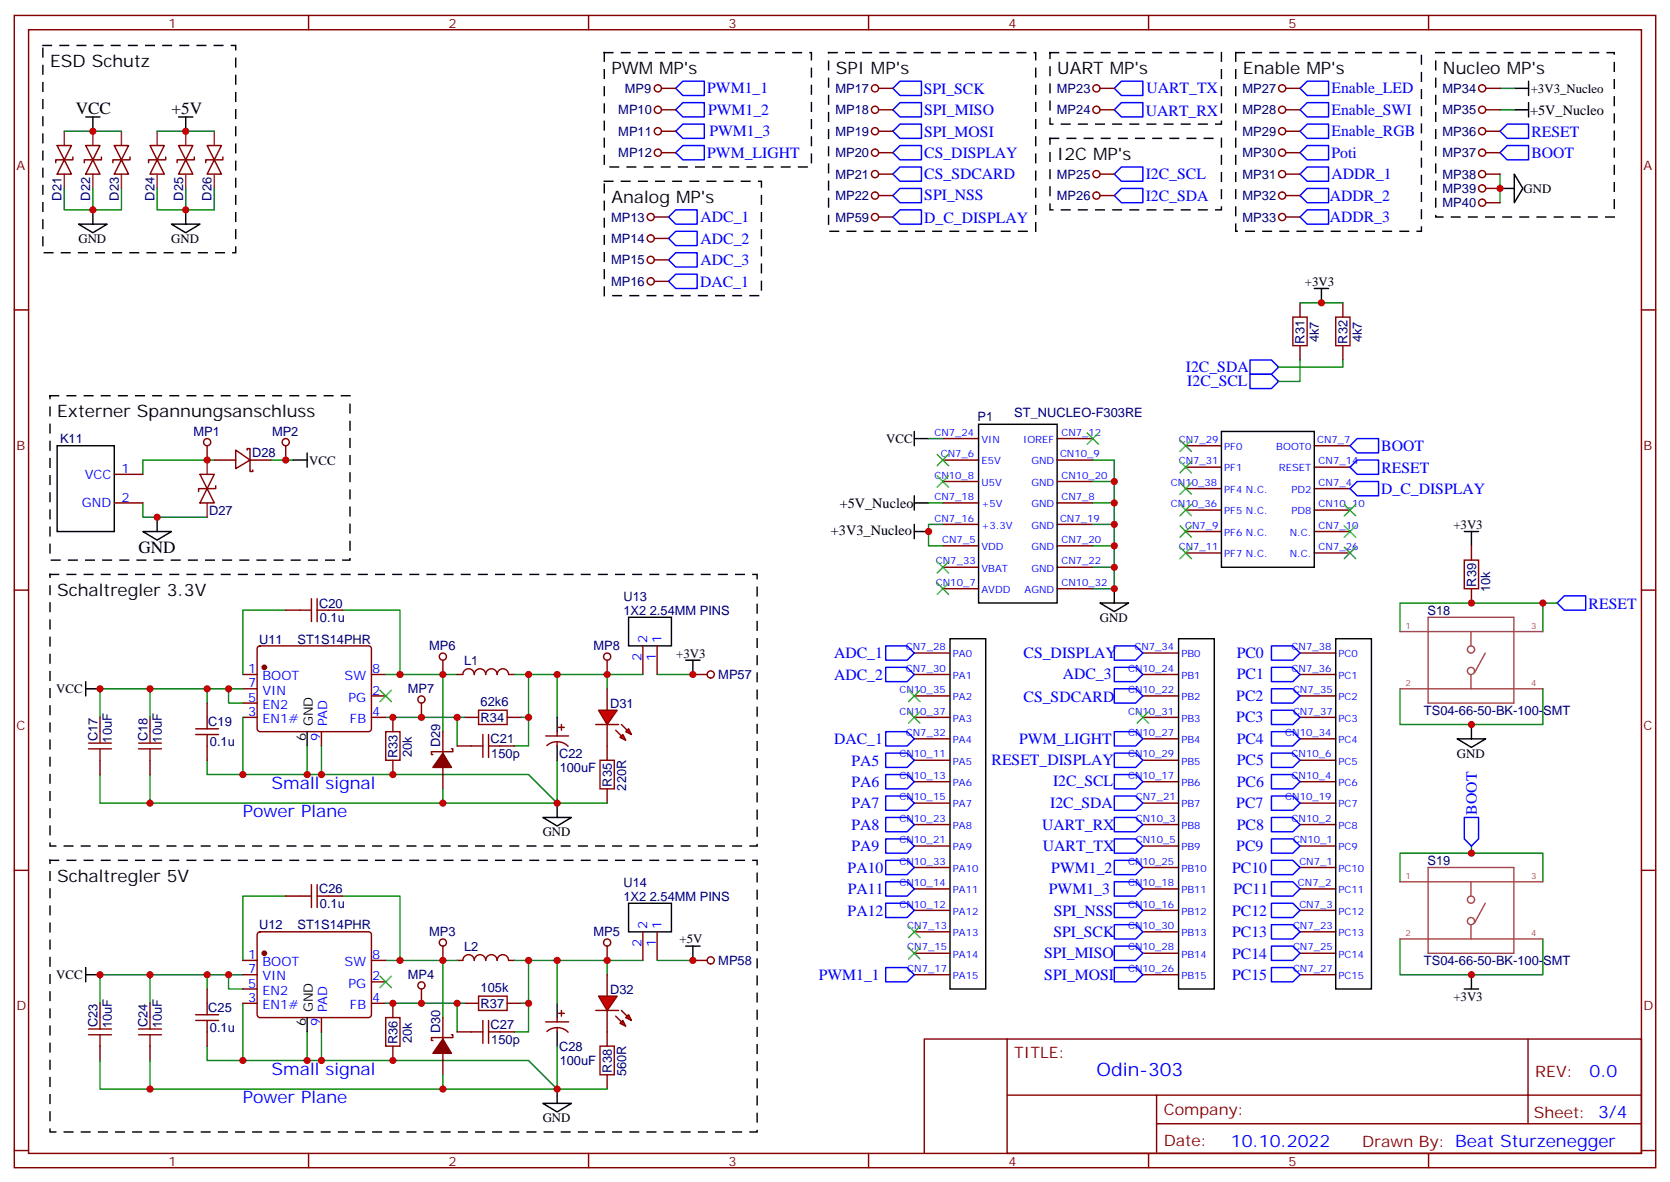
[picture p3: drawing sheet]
<svg xmlns="http://www.w3.org/2000/svg" width="412mm" height="292mm" viewBox="0 0 412 292" stroke-linecap="round" stroke-linejoin="round" font-family="sans-serif">
<g fill="none" stroke="#000" stroke-width=".35">
<path d="M21.2 28.9h3.5M22.9 28.9v3.5M44.1 28.9h3.5M45.9 28.9v3.5M373.9 21.8h3.6M373.9 27.1h3.6M377.5 20v3.6M377.5 25.3v3.6M19.4 55.3h7.1l-3.6 2.1zM22.9 51.8v3.5M42.3 55.3h7.1l-3.5 2.1zM45.9 51.8v3.5"/>
<path d="M370.4 46.5h3.5M373.9 43l2.2 3.5-2.2 3.5zM324.6 71.2h3.5M326.3 71.2v3.5M72.3 113.5h3.5M75.8 111.8v3.5M241.7 104.7h19.4v44.1h-19.4zM301.6 106.5h23v33.5h-23zM35.3 131.2h7l-3.5 2.1zM38.8 127.6v3.6M361.6 131.2h3.5M363.4 131.2v3.5"/>
<path d="M234.6 157.6h8.8v86.5h-8.8zM291 157.6h8.9v86.5h-8.9zM329.8 157.6h8.9v86.5h-8.9zM21.2 168.2v3.5M21.2 170h3.5M137.6 177v3.6M363.4 178.8v3.5M75.8 180.6v3.5M137.6 184.1v3.5M137.6 198.2v3.5M359.8 182.3h7.1l-3.5 2.1zM134.1 201.7h7l-3.5 2.1z"/>
<path d="M21.2 238.8v3.5M21.2 240.5h3.5M75.8 251.1v3.5M137.6 247.6v3.5M137.6 254.6v3.6M361.6 244.1h3.5M363.4 240.5v3.6M134.1 272.3h7l-3.5 2.1zM137.6 268.7v3.6"/>
</g>
<g fill="none" stroke="#870000" stroke-width=".35">
<path d="M3.5 3.8h405.4v284.3h-405.4zM7.1 7.3h398.2v277.3h-398.2zM76.2 3.8v3.5M145.3 3.8v3.5M214.5 3.8v3.5M283.6 3.8v3.5M352.8 3.8v3.5M14.1 35.9h3.5l-1.7 3.5zM15.9 39.4l1.7 3.6h-3.5zM18 38.7v.7h-4.2v.7M21.2 35.9h3.5l-1.8 3.5zM22.9 39.4l1.8 3.6h-3.5z"/>
<path d="M25 38.7v.7h-4.2v.7M28.2 35.9h3.5l-1.7 3.5zM30 39.4l1.7 3.6h-3.5zM32.1 38.7v.7h-4.2v.7M37 35.9h3.6l-1.8 3.5zM38.8 39.4l1.8 3.6h-3.6zM40.9 38.7v.7h-4.2v.7M44.1 35.9h3.5l-1.7 3.5zM45.9 39.4l1.7 3.6h-3.5zM48 38.7v.7h-4.3v.7M51.2 35.9h3.5l-1.8 3.5zM52.9 39.4l1.8 3.6h-3.5z"/>
<path d="M55 38.7v.7h-4.2v.7M3.5 76.5h3.6M321 74.7v3.5M331.6 74.7v3.5M405.3 76.5h3.6M321 85.3v3.5M331.6 85.3v3.5M49.4 117.1h3.5l-1.7 3.5zM52.9 113.5h5.3M53.3 119.9v.7h-4.3v.7M58.2 111.1l3.5 2.4-3.5 2.1zM61 111.1v-.4h.7v5.6h.7v-.3"/>
<path d="M61.7 113.5h5.3M232.8 113.5h8.9M232.8 108.2h8.9M232.8 118.8h8.9M261.1 113.5h8.8M261.1 108.2h8.8M261.1 118.8h8.8M292.8 110h8.8M292.8 115.3h8.8M324.6 110h8.8M324.6 115.3h8.8M51.2 120.6l1.7 3.5h-3.5z"/>
<path d="M232.8 134.7h8.9M232.8 124.1h8.9M232.8 129.4h8.9M232.8 140h8.9M261.1 134.7h8.8M261.1 124.1h8.8M261.1 129.4h8.8M261.1 140h8.8M292.8 120.6h8.8M292.8 131.2h8.8M292.8 136.5h8.8M292.8 125.9h8.8"/>
<path d="M324.6 120.6h8.8M324.6 131.2h8.8M324.6 136.5h8.8M324.6 125.9h8.8M3.5 145.6h3.6M63.7 159.6l.5-.2h26.8a.71 .71 0 0 1 .7 .7v19.7a.76 .76 0 0 1-.7 .8h-26.8a.76 .76 0 0 1-.7-.8v-19.7zM70.6 150.6h6.3M76.9 147.7v5.7M78.3 147.7v5.7M78.3 150.6h6.4M232.8 145.3h8.9M261.1 145.3h8.8"/>
<path d="M405.3 145.6h3.6M24.7 177v3.6M37 177v3.6M48.3 179.8h5.7M51.2 173.5v6.3M60 166.4h3.5M60 177h3.5M60 173.5h3.5M60 170h3.5M91.7 166.4h3.5M91.7 171.7h3.5M91.7 177h3.5"/>
<path d="M97 177v3.6M112.9 166.4h1.4a1.41 1.41 0 0 1 1.4-1.4 1.41 1.41 0 0 1 1.4 1.4 1.41 1.41 0 0 1 1.4-1.4 1.41 1.41 0 0 1 1.4 1.4 1.41 1.41 0 0 1 1.5-1.4 1.41 1.41 0 0 1 1.4 1.4 1.41 1.41 0 0 1 1.4-1.4 1.41 1.41 0 0 1 1.4 1.4h1.4M114.7 177h3.5M125.2 177h3.6M137.9 179.5h1.4M138.6 178.8v1.4M225.8 161.1h8.8M225.8 166.4h8.8M225.8 171.7h8.8M225.8 177h8.8M282.2 161.1h8.8M282.2 166.4h8.8"/>
<path d="M282.2 171.7h8.8M282.2 177h8.8M321 161.1h8.8M321 166.4h8.8M321 171.7h8.8M321 177h8.8M24.7 187.6v3.5M37 187.6v3.5M48.3 181.3h5.7M51.2 181.3v6.3M79.4 180.6v3.5M97 187.6v3.5"/>
<path d="M109.4 180.6v5.2M109.4 189.4v5.3M111.5 184.8h.3v.7h-5.3v.7h.4M112.9 184.1h6.3M119.2 181.3v5.6M120.6 181.3v5.6M120.6 184.1h6.4M134.8 181.6h5.6M135 184a3.8 3.8 0 0 1 5.3 .2M137.6 180.6v1M137.6 183v1.1M149.9 184.1v3.5"/>
<path d="M149.9 194.7v3.5M225.8 198.2h8.8M225.8 182.3h8.8M225.8 192.9h8.8M225.8 187.6h8.8M282.2 198.2h8.8M282.2 182.3h8.8M282.2 192.9h8.8M282.2 187.6h8.8M321 198.2h8.8M321 182.3h8.8M321 192.9h8.8"/>
<path d="M321 187.6h8.8M3.5 214.8h3.6M76.9 218.3v5.6M78.3 218.3v5.6M225.8 214.1h8.8M225.8 219.4h8.8M225.8 208.8h8.8M225.8 203.5h8.8M282.2 214.1h8.8M282.2 219.4h8.8M282.2 208.8h8.8M282.2 203.5h8.8"/>
<path d="M321 214.1h8.8M321 219.4h8.8M321 208.8h8.8M321 203.5h8.8M405.3 214.8h3.6M60 237h3.5M63.7 230.1l.5-.2h26.8a.71 .71 0 0 1 .7 .7v19.8a.76 .76 0 0 1-.7 .7h-26.8a.76 .76 0 0 1-.7-.7v-19.8zM70.6 221.1h6.3M78.3 221.1h6.4M91.7 237h3.5M112.9 237h1.4a1.41 1.41 0 0 1 1.4-1.4 1.41 1.41 0 0 1 1.4 1.4 1.41 1.41 0 0 1 1.4-1.4 1.41 1.41 0 0 1 1.4 1.4 1.41 1.41 0 0 1 1.5-1.4 1.41 1.41 0 0 1 1.4 1.4 1.41 1.41 0 0 1 1.4-1.4 1.41 1.41 0 0 1 1.4 1.4h1.4M225.8 224.6h8.8"/>
<path d="M225.8 229.9h8.8M225.8 235.2h8.8M282.2 224.6h8.8M282.2 229.9h8.8M282.2 235.2h8.8M321 224.6h8.8M321 229.9h8.8M321 235.2h8.8M24.7 247.6v3.5M24.7 258.2v3.5M37 247.6v3.5M37 258.2v3.5"/>
<path d="M48.3 251.8h5.7M48.3 250.4h5.7M51.2 244.1v6.3M51.2 251.8v6.4M60 240.5h3.5M60 247.6h3.5M60 244.1h3.5M79.4 251.1v3.5M91.7 247.6h3.5M91.7 242.3h3.5M97 247.6v3.5M97 258.2v3.5"/>
<path d="M109.4 251.1v5.3M109.4 259.9v5.3M111.5 255.3h.3v.7h-5.3v.8h.4M112.9 254.6h6.3M114.7 247.6h3.5M119.2 251.8v5.7M120.6 251.8v5.7M120.6 254.6h6.4M125.2 247.6h3.6M134.8 252.2h5.6M135 254.5a3.8 3.8 0 0 1 5.3 .2M137.6 251.1v1.1"/>
<path d="M137.6 253.6v1M137.9 250h1.4M138.6 249.3v1.5M149.9 254.6v3.6M225.8 240.5h8.8M248.7 256.4h156.6v28.2h-156.6zM282.2 240.5h8.8M321 240.5h8.8M377.3 256.4v20.9M149.9 265.2v3.5M248.7 270.2h156.5M285.6 277.3h119.6"/>
<path d="M285.6 270.2v14.2M3.5 283.9h3.6M76.2 284.6v3.5M145.3 284.6v3.5M214.5 284.6v3.5M283.6 284.6v3.5M352.8 284.6v3.5M405.3 283.9h3.6"/>
</g>
<g fill="none" stroke="#008700" stroke-width=".35">
<path d="M15.9 32.4h14.1M38.8 32.4h14.1M370.4 21.8h3.5M370.4 27.1h3.5M15.9 46.5v5.3h7M22.9 46.5v5.3h7.1v-5.3M38.8 46.5v5.3h7.1v-5.3M52.9 46.5v5.3h-7M370.4 43v7M321 74.7h10.6M321 88.8v5.3h-5.3M331.6 88.8v1.8h-15.9"/>
<path d="M52.9 113.5h-17.6v3.6M67 113.5h5.3M35.3 124.1v3.5h15.9M70.6 150.6h-10.6v15.8M84.7 150.6h14.1v15.8h-3.6M345.7 155.9v-7.1h35.3v7.1M381 148.8h3.5M37 170v7M51.2 170v3.5M56.4 170h-31.7v7M60 177v14.1h15.8v-7M60 170h-3.6v3.5h3.6"/>
<path d="M95.2 177h17.7v7.1M98.8 166.4h10.6M112.9 166.4h-3.5v14.2M112.9 177h1.8M127 166.4h3.5M128.8 177h1.7M137.6 177v-10.6h-7.1v17.7h-3.5M137.6 166.4h12.3v3.6M345.7 170v8.8h35.3v-8.8M37 191.1v7.1M51.2 187.6v3.5h8.8M79.4 191.1h51.1l7.1 7.1h12.3"/>
<path d="M79.4 184.1v7h-3.6M109.4 194.7v3.5M137.6 187.6v10.6h-112.9v-7.1M345.7 217.6v-7.1h35.3v7.1M363.4 208.8v1.7M70.6 221.1h-10.6v15.9M84.7 221.1h14.1v15.9h-3.6M98.8 237h10.6M112.9 237h-3.5v14.1M127 237h3.5M137.6 237h12.3v3.5M345.7 231.7v8.8h35.3v-8.8"/>
<path d="M37 240.5v7.1M51.2 258.2v3.5h8.8M51.2 240.5v3.6M56.4 240.5h-31.7v7.1M60 240.5h-3.6v3.6h3.6M60 247.6v14.1h15.8v-7.1M79.4 254.6v7.1h-3.6M95.2 247.6h17.7v7M112.9 247.6h1.8M128.8 247.6h1.7M137.6 258.2v10.5h-112.9v-7M137.6 247.6v-10.6h-7.1v17.6h-3.5"/>
<path d="M37 261.7v7M79.4 261.7h51.1l7.1 7h12.3M109.4 265.2v3.5"/>
</g>
<g fill="none" stroke="#a10000" stroke-width=".35">
<path d="M319.3 78.2h3.5v7.1h-3.5zM329.8 78.2h3.6v7.1h-3.6zM118.2 175.3h7v3.5h-7zM21.9 184.8h5.6M21.9 183.4h5.6M24.7 180.6v2.8M24.7 184.8v2.8M34.2 184.8h5.7M34.2 183.4h5.7M37 180.6v2.8M37 184.8v2.8M95.2 180.6h3.6v7h-3.6z"/>
<path d="M148.2 187.6h3.5v7.1h-3.5zM21.9 255.3h5.6M21.9 253.9h5.6M24.7 251.1v2.8M24.7 255.3v2.9M34.2 255.3h5.7M34.2 253.9h5.7M37 251.1v2.8M37 255.3v2.9M95.2 251.1h3.6v7.1h-3.6zM118.2 245.8h7v3.5h-7zM148.2 258.2h3.5v7h-3.5z"/>
</g>
<g fill="#870000" stroke="#870000" stroke-width=".35">
<path d="M109.4 185.8l2.1 3.6h-4.6z"/>
<path d="M109.4 256.4l2.1 3.5h-4.6z"/>
<circle cx="65.3" cy="235.2" r=".53"/>
<circle cx="65.3" cy="164.7" r=".53"/>
</g>
<g fill="none" stroke="#a64a4a" stroke-width=".35">
<path d="M345.7 155.9h28.1M352.7 152.3h21.1v21.2h-21.1zM363.3 155.9v3.5M374.1 155.9h6.9M345.7 170h28.1M363.3 166.4v3.6M366.8 161.1l-2.7 4.9M374.1 170h6.9M345.7 217.6h28.1M352.7 214.1h21.1v21.1h-21.1zM363.3 217.6v3.5M374.1 217.6h6.9"/>
<path d="M345.7 231.7h28.1M363.3 228.2v3.5M366.8 222.9l-2.7 4.8M374.1 231.7h6.9"/>
<circle cx="363.2" cy="160.3" r=".88"/>
<circle cx="363.2" cy="165.6" r=".88"/>
<circle cx="363.2" cy="222" r=".88"/>
<circle cx="363.2" cy="227.3" r=".88"/>
</g>
<g fill="none" stroke="#00f" stroke-width=".35">
<path d="M166.9 37.7l1.7-1.8h5.3v3.5h-5.3zM166.9 21.8l1.7-1.8h5.3v3.6h-5.3zM166.9 27.1l1.7-1.8h5.3v3.6h-5.3zM168.6 30.6h5.3v3.5h-5.3l-1.7-1.7zM220.5 21.8l1.7-1.8h5.3v3.6h-5.3zM220.5 27.1l1.7-1.8h5.3v3.6h-5.3zM220.5 37.7l1.7-1.8h5.3v3.5h-5.3zM222.2 30.6h5.3v3.5h-5.3l-1.7-1.7zM275.2 27.1l1.7-1.8h5.3v3.6h-5.3zM275.2 21.8l1.7-1.8h5.3v3.6h-5.3zM321 37.7l1.8-1.8h5.3v3.5h-5.3zM322.8 30.6h5.3v3.5h-5.3l-1.8-1.7z"/>
<path d="M322.8 20h5.3v3.6h-5.3l-1.8-1.8zM322.8 25.3h5.3v3.6h-5.3l-1.8-1.8zM370.4 37.7l1.8-1.8h5.3v3.5h-5.3zM370.4 32.4l1.8-1.8h5.3v3.5h-5.3zM165.1 53.6l1.8-1.8h5.3v3.5h-5.3zM165.1 58.8l1.8-1.7h5.3v3.5h-5.3zM220.5 43l1.7-1.8h5.3v3.5h-5.3zM220.5 48.3l1.7-1.8h5.3v3.5h-5.3zM275.2 43l1.7-1.8h5.3v3.5h-5.3zM275.2 48.3l1.7-1.8h5.3v3.5h-5.3zM322.8 41.2h5.3v3.5h-5.3l-1.8-1.7zM322.8 46.5h5.3v3.5h-5.3l-1.8-1.7z"/>
<path d="M322.8 51.8h5.3v3.5h-5.3l-1.8-1.7zM165.1 64.1l1.8-1.7h5.3v3.5h-5.3zM165.1 69.4l1.8-1.7h5.3v3.5h-5.3zM308.7 88.8h5.3l1.7 1.8-1.7 1.8h-5.3zM308.7 92.4h5.3l1.7 1.7-1.7 1.8h-5.3zM384.5 148.8l1.8-1.8h5.3v3.6h-5.3zM361.6 201.7h3.5v5.3l-1.7 1.8-1.8-1.8z"/>
</g>
<path d="M93.8 170.3l2.9 2.8M96.7 170.3l-2.9 2.8M93.8 240.9l2.9 2.8M96.7 240.9l-2.9 2.8" fill="none" stroke="#3c3" stroke-width=".35"/>
<path d="M10.6 11.2h47.6v51.2h-47.6zM149.2 13h51.2v28.2h-51.2zM204.6 13h51.2v44.1h-51.2zM259.3 13h42.3v17.6h-42.3zM305.2 13h45.8v44.1h-45.8zM354.5 13h44.1v40.6h-44.1zM259.3 34.1h42.3v17.7h-42.3zM149.2 44.7h38.8v28.3h-38.8zM12.3 97.6h74.1v40.6h-74.1zM12.3 141.7h174.7v67.1h-174.7zM12.3 212.3h174.7v67h-174.7z" fill="none" stroke="#000" stroke-width=".35" stroke-dasharray="2.1 2.1"/>
<g fill="none" stroke="#8c2424" stroke-width=".35">
<path d="M15.9 32.4v3.5M22.9 32.4v3.5M30 32.4v3.5M38.8 32.4v3.5M45.9 32.4v3.5M52.9 32.4v3.5M15.9 43v3.5M22.9 43v3.5M30 43v3.5M38.8 43v3.5M45.9 43v3.5M52.9 43v3.5"/>
<path d="M51.2 113.5v3.6M51.2 124.1v3.5"/>
</g>
<g fill="#f00" stroke="#870000" stroke-width=".35">
<path d="M147.8 175.3h4.6l-2.5 3.5z"/>
<path d="M147.1 178.8h5.7z"/>
</g>
<g fill="#870000" stroke="#870000" stroke-width=".35">
<path d="M153.5 178.8l1.4 1.4z"/>
<path d="M152 180.2l1.5 1.4z"/>
</g>
<g fill="#f00" stroke="#870000" stroke-width=".35">
<path d="M154.5 180.6l.7-.8 .7 1.5z"/>
<path d="M153.1 182l.7-.7 .7 1.4z"/>
</g>
<path d="M149.9 170v5.3M149.9 178.8v5.3" fill="none" stroke="#870000" stroke-width=".35"/>
<g fill="#f00" stroke="#870000" stroke-width=".35">
<path d="M147.8 245.8h4.6l-2.5 3.5z"/>
<path d="M147.1 249.3h5.7z"/>
</g>
<g fill="#870000" stroke="#870000" stroke-width=".35">
<path d="M153.5 249.3l1.4 1.5z"/>
<path d="M152 250.8l1.5 1.4z"/>
</g>
<g fill="#f00" stroke="#870000" stroke-width=".35">
<path d="M154.5 251.1l.7-.7 .7 1.4z"/>
<path d="M153.1 252.5l.7-.7 .7 1.4z"/>
</g>
<path d="M28.2 117.1h7.1M28.2 124.1h7.1M361.6 138.2h3.5v7.1h-3.5zM363.4 134.7v3.5M158.7 159.4v7M162.3 159.4v7M363.4 145.3v3.5M158.7 229.9v7.1M162.3 229.9v7.1M149.9 240.5v5.3M149.9 249.3v5.3M248.7 256.4h-20.5v28.2" fill="none" stroke="#870000" stroke-width=".35"/>
<g fill="none" stroke="#850000" stroke-width=".35">
<path d="M162.5 20.9a.88 .88 0 0 0-.8 1.3 .88 .88 0 0 0 1.5 .1 .88 .88 0 0 0-.6-1.4M162.5 26.2a.88 .88 0 0 0-.8 1.3 .88 .88 0 0 0 1.5 .1 .88 .88 0 0 0-.6-1.4M162.5 31.5a.88 .88 0 0 0-.8 1.3 .88 .88 0 0 0 1.5 .1 .88 .88 0 0 0-.6-1.4M162.5 36.8a.88 .88 0 0 0-.8 1.3 .88 .88 0 0 0 1.5 .1 .88 .88 0 0 0-.6-1.4M163.3 21.8h3.6M163.3 27.1h3.6M163.3 32.4h3.6M163.3 37.7h3.6M216.1 20.9a.88 .88 0 0 0-.8 1.3 .88 .88 0 0 0 1.5 .1 .88 .88 0 0 0-.6-1.4M216.1 26.2a.88 .88 0 0 0-.8 1.3 .88 .88 0 0 0 1.5 .1 .88 .88 0 0 0-.6-1.4M216.1 31.5a.88 .88 0 0 0-.8 1.3 .88 .88 0 0 0 1.5 .1 .88 .88 0 0 0-.6-1.4M216.1 36.8a.88 .88 0 0 0-.8 1.3 .88 .88 0 0 0 1.5 .1 .88 .88 0 0 0-.6-1.4"/>
<path d="M217 21.8h3.5M217 27.1h3.5M217 32.4h3.5M217 37.7h3.5M270.8 20.9a.88 .88 0 0 0-.8 1.3 .88 .88 0 0 0 1.5 .1 .88 .88 0 0 0-.6-1.4M270.8 26.2a.88 .88 0 0 0-.8 1.3 .88 .88 0 0 0 1.5 .1 .88 .88 0 0 0-.6-1.4M271.6 21.8h3.6M271.6 27.1h3.6M316.6 20.9a.88 .88 0 0 0-.8 1.3 .88 .88 0 0 0 1.5 .1 .88 .88 0 0 0-.5-1.4M316.6 26.2a.88 .88 0 0 0-.8 1.3 .88 .88 0 0 0 1.5 .1 .88 .88 0 0 0-.5-1.4M316.6 31.5a.88 .88 0 0 0-.8 1.3 .88 .88 0 0 0 1.5 .1 .88 .88 0 0 0-.5-1.4M316.6 36.8a.88 .88 0 0 0-.8 1.3 .88 .88 0 0 0 1.5 .1 .88 .88 0 0 0-.5-1.4"/>
<path d="M317.5 21.8h3.5M317.5 27.1h3.5M317.5 32.4h3.5M317.5 37.7h3.5M366 20.9a.88 .88 0 0 0-.8 1.3 .88 .88 0 0 0 1.5 .1 .88 .88 0 0 0-.5-1.4M366 26.2a.88 .88 0 0 0-.8 1.3 .88 .88 0 0 0 1.5 .1 .88 .88 0 0 0-.5-1.4M366 31.5a.88 .88 0 0 0-.8 1.3 .88 .88 0 0 0 1.5 .1 .88 .88 0 0 0-.5-1.4M366 36.8a.88 .88 0 0 0-.8 1.3 .88 .88 0 0 0 1.5 .1 .88 .88 0 0 0-.5-1.4M366.9 21.8h3.5M366.9 27.1h3.5M366.9 32.4h3.5M366.9 37.7h3.5"/>
<path d="M160.7 52.7a.88 .88 0 0 0-.8 1.2 .88 .88 0 0 0 1.5 .2 .88 .88 0 0 0-.6-1.4M160.7 58a.88 .88 0 0 0-.8 1.2 .88 .88 0 0 0 1.5 .2 .88 .88 0 0 0-.6-1.4M161.6 53.6h3.5M161.6 58.8h3.5M216.1 42.1a.88 .88 0 0 0-.8 1.3 .88 .88 0 0 0 1.5 .1 .88 .88 0 0 0-.6-1.4M216.1 47.4a.88 .88 0 0 0-.8 1.3 .88 .88 0 0 0 1.5 .1 .88 .88 0 0 0-.6-1.4M216.1 52.7a.88 .88 0 0 0-.8 1.2 .88 .88 0 0 0 1.5 .2 .88 .88 0 0 0-.6-1.4M217 53.6h3.5M217 43h3.5M217 48.3h3.5M270.8 42.1a.88 .88 0 0 0-.8 1.3 .88 .88 0 0 0 1.5 .1 .88 .88 0 0 0-.6-1.4M270.8 47.4a.88 .88 0 0 0-.8 1.3 .88 .88 0 0 0 1.5 .1 .88 .88 0 0 0-.6-1.4"/>
<path d="M271.6 43h3.6M271.6 48.3h3.6M316.6 42.1a.88 .88 0 0 0-.8 1.3 .88 .88 0 0 0 1.5 .1 .88 .88 0 0 0-.5-1.4M316.6 47.4a.88 .88 0 0 0-.8 1.3 .88 .88 0 0 0 1.5 .1 .88 .88 0 0 0-.5-1.4M316.6 52.7a.88 .88 0 0 0-.8 1.2 .88 .88 0 0 0 1.5 .2 .88 .88 0 0 0-.5-1.4M317.5 53.6h3.5M317.5 43h3.5M317.5 48.3h3.5M366 42.1a.88 .88 0 0 0-.8 1.3 .88 .88 0 0 0 1.5 .1 .88 .88 0 0 0-.5-1.4M366 45.6a.88 .88 0 0 0-.8 1.3 .88 .88 0 0 0 1.5 .1 .88 .88 0 0 0-.5-1.4M366 49.1a.88 .88 0 0 0-.8 1.3 .88 .88 0 0 0 1.5 .2 .88 .88 0 0 0-.5-1.4M366.9 43h3.5"/>
<path d="M366.9 46.5h3.5M366.9 50h3.5M160.7 63.3a.88 .88 0 0 0-.8 1.2 .88 .88 0 0 0 1.5 .2 .88 .88 0 0 0-.6-1.4M160.7 68.5a.88 .88 0 0 0-.8 1.3 .88 .88 0 0 0 1.5 .2 .88 .88 0 0 0-.6-1.4M161.6 64.1h3.5M161.6 69.4h3.5M51.2 110v3.5M52 109.1a.88 .88 0 0 0-1.2-.8 .88 .88 0 0 0-.2 1.5 .88 .88 0 0 0 1.4-.5M70.6 110v3.5M71.4 109.1a.88 .88 0 0 0-1.2-.8 .88 .88 0 0 0-.2 1.5 .88 .88 0 0 0 1.4-.5M104.1 173.5v3.5M105 172.6a.88 .88 0 0 0-1.3-.8 .88 .88 0 0 0-.2 1.5 .88 .88 0 0 0 1.4-.5"/>
<path d="M109.4 162.9v3.5M110.2 162a.88 .88 0 0 0-1.2-.8 .88 .88 0 0 0-.2 1.5 .88 .88 0 0 0 1.4-.5M149.9 162.9v3.5M150.8 162a.88 .88 0 0 0-1.3-.8 .88 .88 0 0 0-.1 1.5 .88 .88 0 0 0 1.4-.5M171.1 166.4h3.5M175.4 167.3a.88 .88 0 0 1-.6-1.4 .88 .88 0 0 1 1.5 .1 .88 .88 0 0 1-.8 1.3M109.4 233.5v3.5M110.2 232.6a.88 .88 0 0 0-1.2-.8 .88 .88 0 0 0-.2 1.5 .88 .88 0 0 0 1.4-.6M149.9 233.5v3.5M150.8 232.6a.88 .88 0 0 0-1.3-.8 .88 .88 0 0 0-.1 1.5 .88 .88 0 0 0 1.4-.6M171.1 237h3.5M175.4 237.9a.88 .88 0 0 1-.6-1.4 .88 .88 0 0 1 1.5 .1 .88 .88 0 0 1-.8 1.3"/>
<path d="M104.1 244.1v3.5M105 243.2a.88 .88 0 0 0-1.3-.8 .88 .88 0 0 0-.2 1.5 .88 .88 0 0 0 1.4-.6"/>
</g>
<g fill="none" stroke="#000" stroke-width=".35">
<path d="M14.1 110h14.1v21.2h-14.1zM225.8 106.5v3.5M225.8 108.2h3.5M225.8 131.2h3.5M225.8 122.3v3.6M225.8 129.4v3.5M225.8 124.1h3.5M155.2 152.3h10.6v7.1h-10.6zM271.6 148.8h7.1l-3.5 2.1zM275.2 145.3v3.5M169.3 162.9h3.6M171.1 162.9v3.5"/>
<path d="M155.2 222.9h10.6v7h-10.6zM169.3 233.5h3.6M171.1 233.5v3.5"/>
</g>
<g fill="none" stroke="#008700" stroke-width=".35">
<path d="M229.3 108.2h3.5M269.9 113.5h5.3v31.8h-5.3M269.9 118.8h5.3M229.3 124.1h3.5M232.8 129.4h-3.5v5.3h3.5M269.9 124.1h5.3M269.9 140h5.3M269.9 134.7h5.3M269.9 129.4h5.3M149.9 166.4h8.8M162.3 166.4h8.8M149.9 237h8.8"/>
<path d="M162.3 237h8.8"/>
</g>
<g fill="none" stroke="#00f" stroke-width=".35">
<path d="M220.5 53.6l1.7-1.8h5.3v3.5h-5.3zM333.4 115.3l1.7-1.8h5.3v3.6h-5.3zM333.4 110l1.7-1.8h5.3v3.6h-5.3zM333.4 120.6l1.7-1.8h5.3v3.5h-5.3zM218.7 159.4h5.3l1.8 1.7-1.8 1.8h-5.3zM275.2 159.4h5.3l1.7 1.7-1.7 1.8h-5.3zM314 159.4h5.3l1.7 1.7-1.7 1.8h-5.3zM218.7 164.7h5.3l1.8 1.7-1.8 1.8h-5.3zM275.2 170h5.3l1.7 1.7-1.7 1.8h-5.3zM275.2 164.7h5.3l1.7 1.7-1.7 1.8h-5.3zM314 164.7h5.3l1.7 1.7-1.7 1.8h-5.3zM314 170h5.3l1.7 1.7-1.7 1.8h-5.3z"/>
<path d="M314 175.3h5.3l1.7 1.7-1.7 1.8h-5.3zM218.7 180.6h5.3l1.8 1.7-1.8 1.8h-5.3zM218.7 185.8h5.3l1.8 1.8-1.8 1.8h-5.3zM218.7 191.1h5.3l1.8 1.8-1.8 1.8h-5.3zM218.7 196.4h5.3l1.8 1.8-1.8 1.8h-5.3zM275.2 196.4h5.3l1.7 1.8-1.7 1.8h-5.3zM275.2 185.8h5.3l1.7 1.8-1.7 1.8h-5.3zM275.2 180.6h5.3l1.7 1.7-1.7 1.8h-5.3zM275.2 191.1h5.3l1.7 1.8-1.7 1.8h-5.3zM314 180.6h5.3l1.7 1.7-1.7 1.8h-5.3zM314 185.8h5.3l1.7 1.8-1.7 1.8h-5.3zM314 191.1h5.3l1.7 1.8-1.7 1.8h-5.3z"/>
<path d="M314 196.4h5.3l1.7 1.8-1.7 1.8h-5.3zM218.7 207h5.3l1.8 1.8-1.8 1.7h-5.3zM218.7 201.7h5.3l1.8 1.8-1.8 1.7h-5.3zM218.7 212.3h5.3l1.8 1.8-1.8 1.7h-5.3zM218.7 217.6h5.3l1.8 1.8-1.8 1.7h-5.3zM275.2 217.6h5.3l1.7 1.8-1.7 1.7h-5.3zM275.2 212.3h5.3l1.7 1.8-1.7 1.7h-5.3zM275.2 207h5.3l1.7 1.8-1.7 1.7h-5.3zM275.2 201.7h5.3l1.7 1.8-1.7 1.7h-5.3zM314 201.7h5.3l1.7 1.8-1.7 1.7h-5.3zM314 217.6h5.3l1.7 1.8-1.7 1.7h-5.3zM314 212.3h5.3l1.7 1.8-1.7 1.7h-5.3z"/>
<path d="M314 207h5.3l1.7 1.8-1.7 1.7h-5.3zM218.7 238.8h5.3l1.8 1.7-1.8 1.8h-5.3zM218.7 222.9h5.3l1.8 1.7-1.8 1.8h-5.3zM275.2 238.8h5.3l1.7 1.7-1.7 1.8h-5.3zM275.2 228.2h5.3l1.7 1.7-1.7 1.8h-5.3zM275.2 233.5h5.3l1.7 1.7-1.7 1.8h-5.3zM275.2 222.9h5.3l1.7 1.7-1.7 1.8h-5.3zM314 222.9h5.3l1.7 1.7-1.7 1.8h-5.3zM314 228.2h5.3l1.7 1.7-1.7 1.8h-5.3zM314 233.5h5.3l1.7 1.7-1.7 1.8h-5.3zM314 238.8h5.3l1.7 1.7-1.7 1.8h-5.3z"/>
</g>
<g fill="none" stroke="#3c3" stroke-width=".35">
<path d="M231.4 117.4l2.8 2.8M231.4 112.1l2.8 2.8M234.2 117.4l-2.8 2.8M234.2 112.1l-2.8 2.8M268.5 106.8l2.8 2.8M271.3 106.8l-2.8 2.8M291.4 119.2l2.8 2.8M291.4 108.6l2.8 2.8M291.4 113.9l2.8 2.8M294.2 108.6l-2.8 2.8M294.2 119.2l-2.8 2.8M294.2 113.9l-2.8 2.8"/>
<path d="M231.4 138.6l2.8 2.8M234.2 138.6l-2.8 2.8M291.4 129.8l2.8 2.8M291.4 135l2.8 2.9M291.4 124.5l2.8 2.8M294.2 135l-2.8 2.9M294.2 129.8l-2.8 2.8M294.2 124.5l-2.8 2.8M332 135l2.8 2.9M332 129.8l2.8 2.8M332 124.5l2.8 2.8M334.8 135l-2.8 2.9"/>
<path d="M334.8 129.8l-2.8 2.8M334.8 124.5l-2.8 2.8M231.4 143.9l2.8 2.8M234.2 143.9l-2.8 2.8M224.4 170.3l2.8 2.8M224.4 175.6l2.8 2.8M227.2 170.3l-2.8 2.8M227.2 175.6l-2.8 2.8M280.8 175.6l2.8 2.8M283.6 175.6l-2.8 2.8M224.4 228.5l2.8 2.9M224.4 233.8l2.8 2.8"/>
<path d="M227.2 228.5l-2.8 2.9M227.2 233.8l-2.8 2.8"/>
</g>
<g fill="#c00">
<circle cx="137.6" cy="237" r=".88"/>
<circle cx="24.7" cy="240.5" r=".88"/>
<circle cx="56.4" cy="240.5" r=".88"/>
<circle cx="75.8" cy="261.7" r=".88"/>
<circle cx="60" cy="261.7" r=".88"/>
<circle cx="37" cy="268.7" r=".88"/>
<circle cx="97" cy="247.6" r=".88"/>
<circle cx="98.8" cy="237" r=".88"/>
<circle cx="109.4" cy="237" r=".88"/>
<circle cx="79.4" cy="261.7" r=".88"/>
<circle cx="97" cy="261.7" r=".88"/>
<circle cx="137.6" cy="268.7" r=".88"/>
<circle cx="137.6" cy="166.4" r=".88"/>
<circle cx="137.6" cy="198.2" r=".88"/>
<circle cx="97" cy="191.1" r=".88"/>
<circle cx="79.4" cy="191.1" r=".88"/>
<circle cx="109.4" cy="166.4" r=".88"/>
<circle cx="98.8" cy="166.4" r=".88"/>
<circle cx="97" cy="177" r=".88"/>
<circle cx="37" cy="198.2" r=".88"/>
<circle cx="60" cy="191.1" r=".88"/>
<circle cx="75.8" cy="191.1" r=".88"/>
<circle cx="56.4" cy="170" r=".88"/>
<circle cx="24.7" cy="170" r=".88"/>
<circle cx="363.4" cy="210.5" r=".88"/>
<circle cx="51.2" cy="113.5" r=".88"/>
<circle cx="109.4" cy="198.2" r=".88"/>
<circle cx="109.4" cy="268.7" r=".88"/>
<circle cx="363.4" cy="178.8" r=".88"/>
<circle cx="363.4" cy="240.5" r=".88"/>
<circle cx="381" cy="148.8" r=".88"/>
<circle cx="130.5" cy="237" r=".88"/>
<circle cx="130.5" cy="247.6" r=".88"/>
<circle cx="370.4" cy="46.5" r=".88"/>
<circle cx="45.9" cy="51.8" r=".88"/>
<circle cx="45.9" cy="32.4" r=".88"/>
<circle cx="22.9" cy="32.4" r=".88"/>
<circle cx="22.9" cy="51.8" r=".88"/>
<circle cx="37" cy="170" r=".88"/>
<circle cx="51.2" cy="170" r=".88"/>
<circle cx="37" cy="240.5" r=".88"/>
<circle cx="51.2" cy="240.5" r=".88"/>
<circle cx="130.5" cy="177" r=".88"/>
<circle cx="130.5" cy="166.4" r=".88"/>
<circle cx="112.9" cy="177" r=".88"/>
<circle cx="112.9" cy="247.6" r=".88"/>
<circle cx="70.6" cy="113.5" r=".88"/>
<circle cx="104.1" cy="247.6" r=".88"/>
<circle cx="104.1" cy="177" r=".88"/>
<circle cx="363.4" cy="148.8" r=".88"/>
<circle cx="149.9" cy="166.4" r=".88"/>
<circle cx="149.9" cy="237" r=".88"/>
<circle cx="171.1" cy="166.4" r=".88"/>
<circle cx="171.1" cy="237" r=".88"/>
<circle cx="229.3" cy="131.2" r=".88"/>
<circle cx="326.3" cy="74.7" r=".88"/>
<circle cx="275.2" cy="118.8" r=".88"/>
<circle cx="275.2" cy="129.4" r=".88"/>
<circle cx="275.2" cy="124.1" r=".88"/>
<circle cx="275.2" cy="140" r=".88"/>
<circle cx="275.2" cy="134.7" r=".88"/>
<circle cx="275.2" cy="145.3" r=".88"/>
<circle cx="38.8" cy="127.6" r=".88"/>
</g>
<text font-size="4.6" fill="#00f" x="270.8" y="265.4">Odin-303</text>
<g font-size="4.2">
<text x="12.3" y="16.5">ESD Schutz</text>
<text x="151" y="18.3">PWM MP's</text>
<text x="206.4" y="18.3">SPI MP's</text>
<text x="261.1" y="18.3">UART MP's</text>
<text x="306.9" y="18.3">Enable MP's</text>
<text x="356.3" y="18.3">Nucleo MP's</text>
<text x="18.7" y="28.2">VCC</text>
<text x="42.3" y="28.2">+5V</text>
<text x="261.1" y="39.4">I2C MP's</text>
<text x="151" y="50">Analog MP's</text>
<text x="14.1" y="102.9">Externer Spannungsanschluss</text>
<text x="34.2" y="136.5">GND</text>
<text x="14.1" y="147">Schaltregler 3.3V</text>
<text x="14.1" y="217.6">Schaltregler 5V</text>
</g>
<g font-size="4.2" fill="#00f">
<text x="67" y="194.7">Small signal</text>
<text x="60" y="201.7">Power Plane</text>
<text x="67" y="265.2">Small signal</text>
<text x="392.5" y="265.7">0.0</text>
<text x="60" y="272.3">Power Plane</text>
<text x="304" y="283">10.10.2022</text>
</g>
<g font-size="3.9" fill="#00f">
<text x="174.6" y="23">PWM1_1</text>
<text x="228.1" y="23.2">SPI_SCK</text>
<text x="283.1" y="23">UART_TX</text>
<text x="328.8" y="23">Enable_LED</text>
<text x="174.8" y="28.3">PWM1_2</text>
<text x="228.2" y="28.5">SPI_MISO</text>
<text x="283" y="28.5">UART_RX</text>
<text x="328.8" y="28.3">Enable_SWI</text>
<text x="175.2" y="33.6">PWM1_3</text>
<text x="228.2" y="33.8">SPI_MOSI</text>
<text x="328.8" y="33.6">Enable_RGB</text>
<text x="378.2" y="33.7">RESET</text>
<text x="174.6" y="38.9">PWM_LIGHT</text>
<text x="228.2" y="38.9">CS_DISPLAY</text>
<text x="328.8" y="39">Poti</text>
<text x="378.2" y="39">BOOT</text>
<text x="228.2" y="44.2">CS_SDCARD</text>
<text x="282.9" y="44.3">I2C_SCL</text>
<text x="328.8" y="44.2">ADDR_1</text>
<text x="228.3" y="49.5">SPI_NSS</text>
<text x="282.9" y="49.6">I2C_SDA</text>
<text x="328.4" y="49.6">ADDR_2</text>
<text x="173" y="54.9">ADC_1</text>
<text x="228.2" y="54.9">D_C_DISPLAY</text>
<text x="328.4" y="54.9">ADDR_3</text>
<text x="173" y="65.5">ADC_3</text>
<text x="173" y="60.2">ADC_2</text>
<text x="172.9" y="70.8">DAC_1</text>
<text x="292.8" y="91.8">I2C_SDA</text>
<text x="293.2" y="95.4">I2C_SCL</text>
<text x="341.1" y="111.4">BOOT</text>
<text x="341.1" y="116.6">RESET</text>
<text x="341.1" y="121.8">D_C_DISPLAY</text>
<text x="392.3" y="150.2">RESET</text>
<text x="206" y="162.4">ADC_1</text>
<text x="206" y="167.7">ADC_2</text>
<text x="252.8" y="162.3">CS_DISPLAY</text>
<text x="262.4" y="167.7">ADC_3</text>
<text x="305.4" y="162.4">PC0</text>
<text x="305.4" y="167.7">PC1</text>
<text x="252.8" y="173.1">CS_SDCARD</text>
<text x="305.3" y="173">PC2</text>
<text x="305.3" y="178.3">PC3</text>
<text x="206" y="183.5">DAC_1</text>
<text x="251.7" y="183.6">PWM_LIGHT</text>
<text x="305.4" y="183.5">PC4</text>
<text x="210.3" y="188.9">PA5</text>
<text x="244.9" y="188.8">RESET_DISPLAY</text>
<text x="305.4" y="188.8">PC5</text>
<text x="210.3" y="194.2">PA6</text>
<text x="260" y="194.1">I2C_SCL</text>
<text x="305.4" y="194.1">PC6</text>
<text x="210.3" y="199.5">PA7</text>
<text x="259.3" y="199.4">I2C_SDA</text>
<text x="305.3" y="199.5">PC7</text>
<text x="364.7" y="201" transform="rotate(-90 364.7 201)">BOOT</text>
<text x="210.3" y="204.8">PA8</text>
<text x="257.3" y="204.8">UART_RX</text>
<text x="305.4" y="204.7">PC8</text>
<text x="209.3" y="215.4">PA10</text>
<text x="210.3" y="210.1">PA9</text>
<text x="257.6" y="210.1">UART_TX</text>
<text x="259.6" y="215.3">PWM1_2</text>
<text x="304.3" y="215.4">PC10</text>
<text x="305.3" y="210.1">PC9</text>
<text x="209.4" y="220.7">PA11</text>
<text x="259" y="220.6">PWM1_3</text>
<text x="304.6" y="220.6">PC11</text>
<text x="209.3" y="226">PA12</text>
<text x="260.2" y="226.1">SPI_NSS</text>
<text x="304.3" y="226">PC12</text>
<text x="260.1" y="231.3">SPI_SCK</text>
<text x="304.3" y="231.2">PC13</text>
<text x="257.8" y="236.5">SPI_MISO</text>
<text x="304.3" y="236.5">PC14</text>
<text x="202.2" y="241.8">PWM1_1</text>
<text x="257.9" y="241.8">SPI_MOSI</text>
<text x="304.3" y="241.8">PC15</text>
</g>
<g font-size="3.9" fill="#800">
<text x="250.5" y="261">TITLE:</text>
<text x="379.1" y="265.7">REV:</text>
<text x="287.4" y="275.2">Company:</text>
<text x="378.7" y="275.8">Sheet: 3/4</text>
<text x="287.4" y="282.9">Date:</text>
<text x="336.4" y="282.9">Drawn By: Beat Sturzenegger</text>
</g>
<g font-size="3.5">
<text x="377.8" y="28.3">+5V_Nucleo</text>
<text x="207.4" y="125.3">+5V_Nucleo</text>
<text x="205.2" y="132">+3V3_Nucleo</text>
</g>
<g font-size="3.2" fill="#800">
<text x="41.6" y="6.8">1</text>
<text x="110.8" y="6.8">2</text>
<text x="179.9" y="6.8">3</text>
<text x="249.1" y="6.8">4</text>
<text x="318.2" y="6.8">5</text>
<text x="4.1" y="41.9">A</text>
<text x="405.9" y="41.9">A</text>
<text x="4.1" y="111.1">B</text>
<text x="405.9" y="111.1">B</text>
<text x="4.1" y="180.2">C</text>
<text x="405.9" y="180.2">C</text>
<text x="4.1" y="249.3">D</text>
<text x="405.9" y="249.3">D</text>
<text x="41.6" y="287.6">1</text>
<text x="110.8" y="287.6">2</text>
<text x="179.9" y="287.6">3</text>
<text x="249.1" y="287.6">4</text>
<text x="318.2" y="287.6">5</text>
</g>
<g font-size="3.2" fill="#000080">
<text x="154.3" y="22.9">MP9</text>
<text x="206.3" y="22.9">MP17</text>
<text x="261" y="22.9">MP23</text>
<text x="306.9" y="22.9">MP27</text>
<text x="356.2" y="22.9">MP34</text>
<text x="152.7" y="28.2">MP10</text>
<text x="206.3" y="28.2">MP18</text>
<text x="261" y="28.2">MP24</text>
<text x="306.9" y="28.2">MP28</text>
<text x="356.2" y="28.2">MP35</text>
<text x="152.7" y="33.5">MP11</text>
<text x="206.3" y="33.5">MP19</text>
<text x="306.9" y="33.5">MP29</text>
<text x="356.2" y="33.5">MP36</text>
<text x="152.7" y="38.8">MP12</text>
<text x="206.3" y="38.8">MP20</text>
<text x="306.9" y="38.8">MP30</text>
<text x="356.2" y="38.8">MP37</text>
<text x="206.3" y="44.1">MP21</text>
<text x="261" y="44.1">MP25</text>
<text x="306.9" y="44.1">MP31</text>
<text x="356.2" y="44.1">MP38</text>
<text x="356.2" y="47.6">MP39</text>
<text x="15.2" y="49.5" transform="rotate(-90 15.2 49.5)">D21</text>
<text x="22.3" y="49.5" transform="rotate(-90 22.3 49.5)">D22</text>
<text x="29.3" y="49.5" transform="rotate(-90 29.3 49.5)">D23</text>
<text x="38.1" y="49.5" transform="rotate(-90 38.1 49.5)">D24</text>
<text x="45.2" y="49.5" transform="rotate(-90 45.2 49.5)">D25</text>
<text x="52.3" y="49.5" transform="rotate(-90 52.3 49.5)">D26</text>
<text x="206.3" y="49.4">MP22</text>
<text x="261" y="49.4">MP26</text>
<text x="306.9" y="49.4">MP32</text>
<text x="356.2" y="51.2">MP40</text>
<text x="150.9" y="54.7">MP13</text>
<text x="150.9" y="60">MP14</text>
<text x="206.3" y="54.7">MP59</text>
<text x="306.9" y="54.7">MP33</text>
<text x="150.9" y="65.3">MP15</text>
<text x="150.9" y="70.6">MP16</text>
<text x="322.2" y="84.8" transform="rotate(-90 322.2 84.8)">R31</text>
<text x="325.7" y="84.5" transform="rotate(-90 325.7 84.5)">4k7</text>
<text x="332.8" y="84.8" transform="rotate(-90 332.8 84.8)">R32</text>
<text x="336.3" y="84.5" transform="rotate(-90 336.3 84.5)">4k7</text>
<text x="47.8" y="107.6">MP1</text>
<text x="67.2" y="107.6">MP2</text>
<text x="241.4" y="104">P1</text>
<text x="250.5" y="102.9">ST_NUCLEO-F303RE</text>
<text x="14.8" y="109.4">K11</text>
<text x="62.2" y="112.9">D28</text>
<text x="51.7" y="127">D27</text>
<text x="78.8" y="149.9">C20</text>
<text x="154" y="148.2">U13</text>
<text x="364.5" y="144.8" transform="rotate(-90 364.5 144.8)">R39</text>
<text x="368" y="146.2" transform="rotate(-90 368 146.2)">10k</text>
<text x="79" y="153.4">0.1u</text>
<text x="153.9" y="151.7">1X2 2.54MM PINS</text>
<text x="352.5" y="151.7">S18</text>
<text x="64" y="158.8">U11</text>
<text x="73.5" y="158.8">ST1S14PHR</text>
<text x="106" y="160.5">MP6</text>
<text x="146.5" y="160.5">MP8</text>
<text x="114.6" y="164.1">L1</text>
<text x="177.4" y="167.6">MP57</text>
<text x="100.7" y="171.1">MP7</text>
<text x="51.4" y="179.2">C19</text>
<text x="118.7" y="174.2">62k6</text>
<text x="118.7" y="178.2">R34</text>
<text x="150.7" y="174.7">D31</text>
<text x="351.6" y="176.4">TS04-66-50-BK-100-SMT</text>
<text x="24.1" y="182.9" transform="rotate(-90 24.1 182.9)">C17</text>
<text x="27.6" y="183.2" transform="rotate(-90 27.6 183.2)">10uF</text>
<text x="36.4" y="182.9" transform="rotate(-90 36.4 182.9)">C18</text>
<text x="39.9" y="183.2" transform="rotate(-90 39.9 183.2)">10uF</text>
<text x="51.8" y="184.1">0.1u</text>
<text x="108.7" y="184.4" transform="rotate(-90 108.7 184.4)">D29</text>
<text x="121.2" y="183.4">C21</text>
<text x="98.2" y="187.1" transform="rotate(-90 98.2 187.1)">R33</text>
<text x="101.7" y="186.8" transform="rotate(-90 101.7 186.8)">20k</text>
<text x="121.3" y="187">150p</text>
<text x="138.1" y="187">C22</text>
<text x="138.2" y="190.5">100uF</text>
<text x="151.1" y="194.2" transform="rotate(-90 151.1 194.2)">R35</text>
<text x="154.6" y="195.1" transform="rotate(-90 154.6 195.1)">220R</text>
<text x="352.5" y="213.4">S19</text>
<text x="78.8" y="220.5">C26</text>
<text x="154" y="218.8">U14</text>
<text x="79" y="224">0.1u</text>
<text x="153.9" y="222.3">1X2 2.54MM PINS</text>
<text x="64" y="229.4">U12</text>
<text x="73.5" y="229.4">ST1S14PHR</text>
<text x="106" y="231.1">MP3</text>
<text x="146.5" y="231.1">MP5</text>
<text x="114.6" y="234.6">L2</text>
<text x="177.4" y="238.1">MP58</text>
<text x="351.6" y="238.2">TS04-66-50-BK-100-SMT</text>
<text x="100.7" y="241.7">MP4</text>
<text x="118.7" y="244.8">105k</text>
<text x="150.7" y="245.2">D32</text>
<text x="51.4" y="249.8">C25</text>
<text x="118.7" y="248.7">R37</text>
<text x="24.1" y="253.4" transform="rotate(-90 24.1 253.4)">C23</text>
<text x="27.6" y="253.8" transform="rotate(-90 27.6 253.8)">10uF</text>
<text x="36.4" y="253.4" transform="rotate(-90 36.4 253.4)">C24</text>
<text x="39.9" y="253.8" transform="rotate(-90 39.9 253.8)">10uF</text>
<text x="51.8" y="254.7">0.1u</text>
<text x="98.2" y="257.7" transform="rotate(-90 98.2 257.7)">R36</text>
<text x="101.7" y="257.3" transform="rotate(-90 101.7 257.3)">20k</text>
<text x="108.7" y="255" transform="rotate(-90 108.7 255)">D30</text>
<text x="121.2" y="254">C27</text>
<text x="121.3" y="257.5">150p</text>
<text x="138.1" y="259.3">C28</text>
<text x="138.2" y="262.8">100uF</text>
<text x="151.1" y="264.7" transform="rotate(-90 151.1 264.7)">R38</text>
<text x="154.6" y="265.6" transform="rotate(-90 154.6 265.6)">560R</text>
</g>
<g font-size="3.2">
<text x="378" y="22.9">+3V3_Nucleo</text>
<text x="376.2" y="47.6">GND</text>
<text x="19.4" y="60">GND</text>
<text x="42.3" y="60">GND</text>
<text x="322.2" y="70.5">+3V3</text>
<text x="218.8" y="109.3">VCC</text>
<text x="76.3" y="114.6">VCC</text>
<text x="358.9" y="130.5">+3V3</text>
<text x="271.6" y="153.4">GND</text>
<text x="167" y="162.3">+3V3</text>
<text x="13.9" y="171.1">VCC</text>
<text x="77.3" y="179.2" transform="rotate(-90 77.3 179.2)">GND</text>
<text x="75.5" y="182.7" transform="rotate(-90 75.5 182.7)">6</text>
<text x="359.8" y="186.9">GND</text>
<text x="134" y="206.4">GND</text>
<text x="167.8" y="232.8">+5V</text>
<text x="13.9" y="241.6">VCC</text>
<text x="77.3" y="249.8" transform="rotate(-90 77.3 249.8)">GND</text>
<text x="358.9" y="246.9">+3V3</text>
<text x="75.5" y="253.3" transform="rotate(-90 75.5 253.3)">6</text>
<text x="134" y="276.9">GND</text>
</g>
<g font-size="3.2" fill="#00f">
<text x="20.9" y="118.1">VCC</text>
<text x="30" y="116.7">1</text>
<text x="20.2" y="125.2">GND</text>
<text x="30" y="123.8">2</text>
<text x="159.8" y="158.7" transform="rotate(-90 159.8 158.7)">2</text>
<text x="163.3" y="158.7" transform="rotate(-90 163.3 158.7)">1</text>
<text x="61.3" y="166.1">1</text>
<text x="64.8" y="167.9">BOOT</text>
<text x="85.1" y="167.9">SW</text>
<text x="91.9" y="166.1">8</text>
<text x="158.4" y="163.2" transform="rotate(-90 158.4 163.2)">2</text>
<text x="161.9" y="163.2" transform="rotate(-90 161.9 163.2)">1</text>
<text x="61.3" y="173.1">5</text>
<text x="61.3" y="169.6">7</text>
<text x="64.8" y="171.4">VIN</text>
<text x="86" y="173.1">PG</text>
<text x="91.9" y="171.4">2</text>
<text x="61.3" y="176.7">3</text>
<text x="64.8" y="178.4">EN1#</text>
<text x="64.8" y="174.9">EN2</text>
<text x="80.8" y="179.2" transform="rotate(-90 80.8 179.2)">PAD</text>
<text x="86.4" y="178.4">FB</text>
<text x="91.9" y="176.7">4</text>
<text x="79" y="182.7" transform="rotate(-90 79 182.7)">9</text>
<text x="158.4" y="233.7" transform="rotate(-90 158.4 233.7)">2</text>
<text x="159.8" y="229.2" transform="rotate(-90 159.8 229.2)">2</text>
<text x="161.9" y="233.7" transform="rotate(-90 161.9 233.7)">1</text>
<text x="163.3" y="229.2" transform="rotate(-90 163.3 229.2)">1</text>
<text x="61.3" y="236.6">1</text>
<text x="64.8" y="238.4">BOOT</text>
<text x="85.1" y="238.4">SW</text>
<text x="91.9" y="236.6">8</text>
<text x="61.3" y="243.7">5</text>
<text x="61.3" y="240.2">7</text>
<text x="64.8" y="245.5">EN2</text>
<text x="64.8" y="241.9">VIN</text>
<text x="86" y="243.7">PG</text>
<text x="91.9" y="241.9">2</text>
<text x="61.3" y="247.2">3</text>
<text x="64.8" y="249">EN1#</text>
<text x="80.8" y="249.8" transform="rotate(-90 80.8 249.8)">PAD</text>
<text x="86.4" y="249">FB</text>
<text x="91.9" y="247.2">4</text>
<text x="79" y="253.3" transform="rotate(-90 79 253.3)">9</text>
</g>
<g font-size="2.5" fill="#00f">
<text x="230.8" y="107.5">CN7_24</text>
<text x="262.1" y="107.5">CN7_12</text>
<text x="232.3" y="112.8">CN7_6</text>
<text x="242.4" y="109.3">VIN</text>
<text x="252.7" y="109.3">IOREF</text>
<text x="261.8" y="112.8">CN10_9</text>
<text x="291.1" y="109.3">CN7_29</text>
<text x="302.3" y="111.1">PF0</text>
<text x="315.2" y="111.1">BOOT0</text>
<text x="325.3" y="109.3">CN7_7</text>
<text x="230.8" y="118.1">CN10_8</text>
<text x="242.4" y="114.6">E5V</text>
<text x="242.4" y="119.9">U5V</text>
<text x="254.7" y="114.6">GND</text>
<text x="254.7" y="119.9">GND</text>
<text x="262.1" y="118.1">CN10_20</text>
<text x="289.2" y="119.9">CN10_38</text>
<text x="291.1" y="114.6">CN7_31</text>
<text x="302.3" y="116.3">PF1</text>
<text x="315.8" y="116.3">RESET</text>
<text x="325.6" y="119.9">CN7_4</text>
<text x="325.6" y="114.6">CN7_14</text>
<text x="230.8" y="123.4">CN7_18</text>
<text x="242.4" y="125.2">+5V</text>
<text x="254.7" y="125.2">GND</text>
<text x="262.1" y="123.4">CN7_8</text>
<text x="289.2" y="125.2">CN10_36</text>
<text x="302.3" y="121.6">PF4 N.C.</text>
<text x="318.9" y="121.6">PD2</text>
<text x="325.6" y="125.2">CN10_10</text>
<text x="230.8" y="128.7">CN7_16</text>
<text x="242.4" y="130.5">+3.3V</text>
<text x="254.7" y="130.5">GND</text>
<text x="261.8" y="128.7">CN7_19</text>
<text x="292.6" y="130.5">CN7_9</text>
<text x="302.3" y="126.9">PF5 N.C.</text>
<text x="318.9" y="126.9">PD8</text>
<text x="325.6" y="130.5">CN7_10</text>
<text x="232.7" y="134">CN7_5</text>
<text x="242.4" y="135.7">VDD</text>
<text x="254.7" y="135.7">GND</text>
<text x="262.1" y="134">CN7_20</text>
<text x="291.1" y="135.7">CN7_11</text>
<text x="302.3" y="132.2">PF6 N.C.</text>
<text x="302.3" y="137.5">PF7 N.C.</text>
<text x="318.5" y="132.2">N.C.</text>
<text x="318.5" y="137.5">N.C.</text>
<text x="325.6" y="135.7">CN7_26</text>
<text x="231.1" y="139.3">CN7_33</text>
<text x="242.4" y="141">VBAT</text>
<text x="254.7" y="141">GND</text>
<text x="262.1" y="139.3">CN7_22</text>
<text x="231.1" y="144.6">CN10_7</text>
<text x="242.4" y="146.3">AVDD</text>
<text x="253" y="146.3">AGND</text>
<text x="262.1" y="144.6">CN10_32</text>
<text x="223.7" y="160.4">CN7_28</text>
<text x="280.1" y="160.4">CN7_34</text>
<text x="318.9" y="160.4">CN7_38</text>
<text x="223.7" y="165.7">CN7_30</text>
<text x="235.3" y="162.2">PA0</text>
<text x="235.3" y="167.5">PA1</text>
<text x="278.6" y="165.7">CN10_24</text>
<text x="291.7" y="162.2">PB0</text>
<text x="291.7" y="167.5">PB1</text>
<text x="318.9" y="165.7">CN7_36</text>
<text x="330.6" y="167.5">PC1</text>
<text x="330.6" y="162.2">PC0</text>
<text x="222.1" y="171">CN10_35</text>
<text x="235.3" y="172.8">PA2</text>
<text x="278.6" y="171">CN10_22</text>
<text x="291.7" y="172.8">PB2</text>
<text x="319.3" y="171">CN7_35</text>
<text x="330.6" y="172.8">PC2</text>
<text x="222.1" y="176.3">CN10_37</text>
<text x="235.3" y="178.1">PA3</text>
<text x="278.6" y="176.3">CN10_31</text>
<text x="291.7" y="178.1">PB3</text>
<text x="319.3" y="176.3">CN7_37</text>
<text x="330.6" y="178.1">PC3</text>
<text x="223.7" y="181.6">CN7_32</text>
<text x="235.3" y="183.4">PA4</text>
<text x="278.6" y="181.6">CN10_27</text>
<text x="291.7" y="183.4">PB4</text>
<text x="317.4" y="181.6">CN10_34</text>
<text x="330.6" y="183.4">PC4</text>
<text x="222.1" y="186.9">CN10_11</text>
<text x="235.3" y="188.7">PA5</text>
<text x="278.6" y="186.9">CN10_29</text>
<text x="291.7" y="188.7">PB5</text>
<text x="318.9" y="186.9">CN10_6</text>
<text x="330.6" y="188.7">PC5</text>
<text x="222.1" y="192.2">CN10_13</text>
<text x="222.1" y="197.5">CN10_15</text>
<text x="235.3" y="194">PA6</text>
<text x="278.6" y="192.2">CN10_17</text>
<text x="280.5" y="197.5">CN7_21</text>
<text x="291.7" y="194">PB6</text>
<text x="317.4" y="197.5">CN10_19</text>
<text x="318.9" y="192.2">CN10_4</text>
<text x="330.6" y="194">PC6</text>
<text x="222.1" y="202.8">CN10_23</text>
<text x="235.3" y="199.2">PA7</text>
<text x="280.5" y="202.8">CN10_3</text>
<text x="291.7" y="199.2">PB7</text>
<text x="318.9" y="202.8">CN10_2</text>
<text x="330.6" y="199.2">PC7</text>
<text x="222.1" y="208.1">CN10_21</text>
<text x="235.3" y="209.8">PA9</text>
<text x="235.3" y="204.5">PA8</text>
<text x="280.5" y="208.1">CN10_5</text>
<text x="291.7" y="204.5">PB8</text>
<text x="291.7" y="209.8">PB9</text>
<text x="319.3" y="208.1">CN10_1</text>
<text x="330.6" y="209.8">PC9</text>
<text x="330.6" y="204.5">PC8</text>
<text x="222.1" y="213.4">CN10_33</text>
<text x="235.3" y="215.1">PA10</text>
<text x="278.6" y="213.4">CN10_25</text>
<text x="291.7" y="215.1">PB10</text>
<text x="320.9" y="213.4">CN7_1</text>
<text x="330.6" y="215.1">PC10</text>
<text x="222.1" y="218.7">CN10_14</text>
<text x="235.3" y="220.4">PA11</text>
<text x="278.6" y="218.7">CN10_18</text>
<text x="291.7" y="220.4">PB11</text>
<text x="320.5" y="218.7">CN7_2</text>
<text x="330.6" y="220.4">PC11</text>
<text x="222.1" y="223.9">CN10_12</text>
<text x="235.3" y="225.7">PA12</text>
<text x="278.6" y="223.9">CN10_16</text>
<text x="291.7" y="225.7">PB12</text>
<text x="320.9" y="223.9">CN7_3</text>
<text x="330.6" y="225.7">PC12</text>
<text x="224" y="229.2">CN7_13</text>
<text x="235.3" y="231">PA13</text>
<text x="278.6" y="229.2">CN10_30</text>
<text x="291.7" y="231">PB13</text>
<text x="319.3" y="229.2">CN7_23</text>
<text x="330.6" y="231">PC13</text>
<text x="224" y="234.5">CN7_15</text>
<text x="224" y="239.8">CN7_17</text>
<text x="235.3" y="236.3">PA14</text>
<text x="278.6" y="239.8">CN10_26</text>
<text x="278.6" y="234.5">CN10_28</text>
<text x="291.7" y="236.3">PB14</text>
<text x="319.3" y="234.5">CN7_25</text>
<text x="319.3" y="239.8">CN7_27</text>
<text x="330.6" y="236.3">PC14</text>
<text x="235.3" y="241.6">PA15</text>
<text x="291.7" y="241.6">PB15</text>
<text x="330.6" y="241.6">PC15</text>
</g>
<g font-size="2.1" fill="#a54b4b">
<text x="347" y="155.2">1</text>
<text x="378.1" y="155.2">3</text>
<text x="347" y="169.3">2</text>
<text x="378.1" y="169.3">4</text>
<text x="347" y="216.9">1</text>
<text x="378.1" y="216.9">3</text>
<text x="347" y="231">2</text>
<text x="378.1" y="231">4</text>
</g>
</svg>
